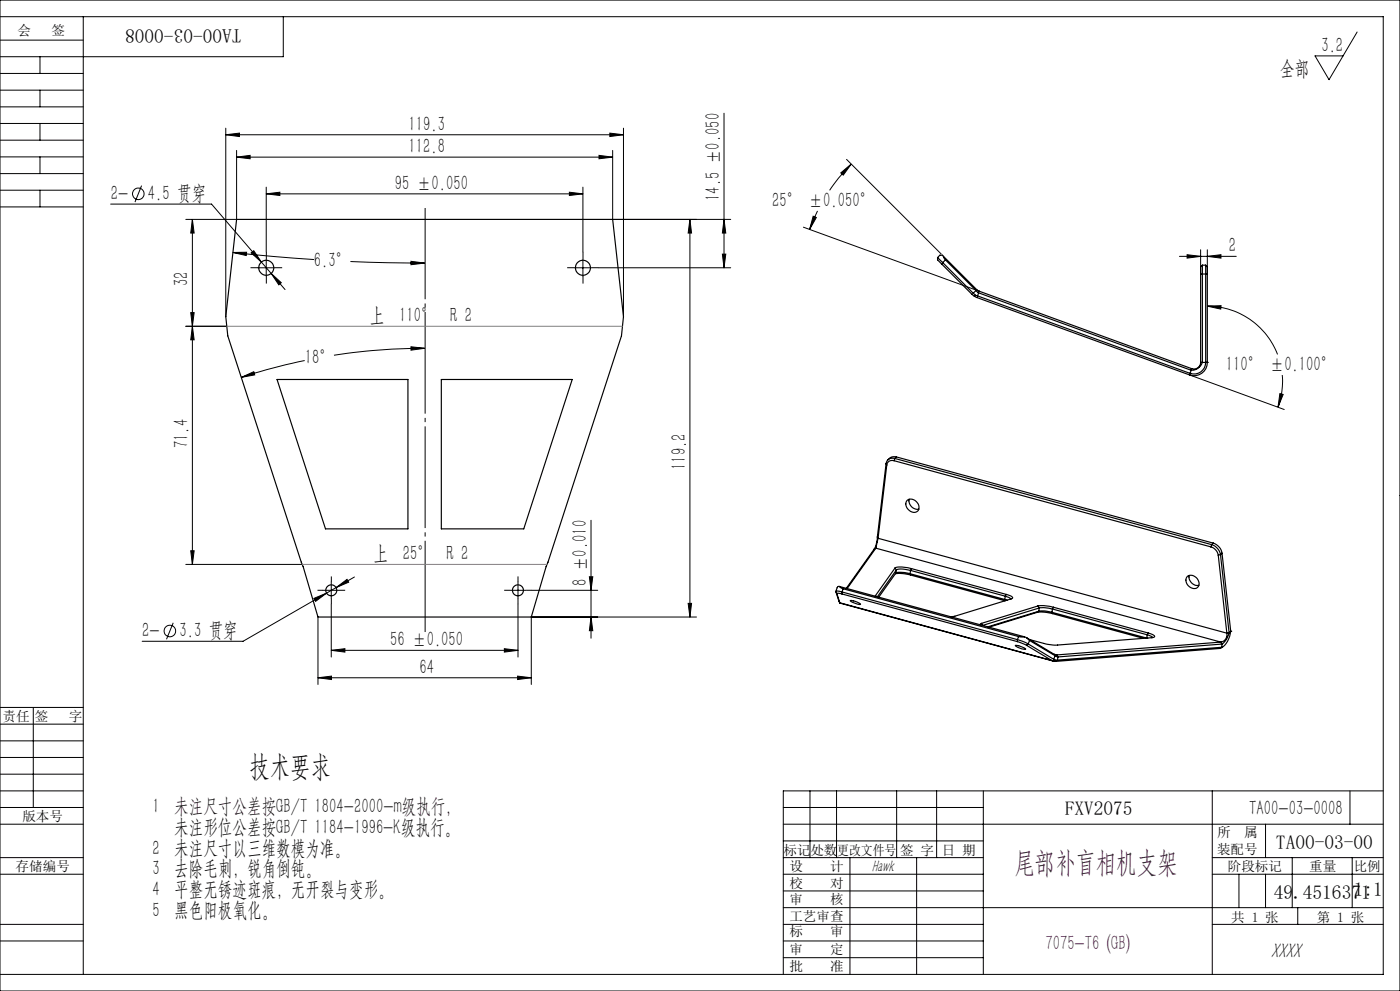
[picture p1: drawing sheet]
<svg xmlns="http://www.w3.org/2000/svg" width="420mm" height="297mm" viewBox="0 0 420 297" stroke-linecap="round" stroke-linejoin="round" font-family="sans-serif">
<g fill="none" stroke="#000" stroke-width=".35">
<path d="M71 65.8h112.8l3.2 29.1-.6 5.7-22.6 69.2-4.4 15.1h-64l-4.5-15.1-22.6-69.2-.6-5.7zM281.3 77.2l1.5 1.5M281.3 77.2v.7l1.2 1.3M282.5 79.2l9.8 9.6M282.8 78.7l9.2 9.2M282.8 78.7l-.3 .5M283 76.8l.6 1.1M283 76.8l-.3-.3h-.7l-.7 .7M283 76.8l10 10M283.6 77.9l9.2 9.2M283.6 77.9l-.8 .8M360.7 79.5v2.6"/>
<path d="M360.7 79.5a2.19 2.19 0 0 0-.5 2.2v.5M360.7 79.5h1M361.7 79.5v2.6M361.7 79.5a2.29 2.29 0 0 1 .5 2.2v.5M292 87.9l.7 .6M292.3 88.8l64.6 23.6M292.7 88.5l-.4 .3M292.7 88.5l.6 .2M292.8 87.1l.7 .6M292.8 87.1l-.8 .8M293 86.8l.8 .5M293 86.8l-.3 .2"/>
<path d="M293.3 88.7l63.7 23.2M293.5 87.7l.1 .1M293.6 87.8l-.3 .9M293.6 87.8l63.6 23.1M293.8 87.3l-.3 .4M293.8 87.3l63.7 23.2M360.2 82.2v26.4M360.7 82.1v26.5M360.7 82.1h1M360.7 82.1l-.5 .1M361.7 82.1v26.5M361.7 82.1l.5 .1"/>
<path d="M362.2 82.2v26.4M83.1 113.7h39.3v44.8h-24.8zM132.4 113.7h39.3l-14.6 44.8h-24.7zM357 111.9h.1M357 111.9l-.1 .5M357.2 110.9h.2M357.4 110.9l-.4 1M357.5 110.5l-.3 .4M359.9 109.9a2.98 2.98 0 0 1-2.5 1M359.9 109.7a1.98 1.98 0 0 1-2.4 .8M359.9 109.7v.2M360.2 108.6l-.3 1.1"/>
<path d="M360.7 108.6l-.8 1.3M360.7 108.5l-.5 .1M360.7 108.6h1.5M361.7 108.6h.1M361.7 108.6a3.5 3.5 0 0 1-4.7 3.3M362.2 108.6a4 4 0 0 1-5.3 3.8M362.2 108.6h.1M265.8 139l.2 .4M265.8 139l-2.6 21.9M266 139.4l-2.6 21.9M268.2 138.1a1.59 1.59 0 0 0-2.2 1.3M268.2 138.1l95.1 25.8"/>
<path d="M268.5 137.4a1.95 1.95 0 0 0-2.7 1.6M268.5 137.4l-.3 .7M268.5 137.4l95 25.8M268.9 136.9h-1.4l-1.2 .9M268.9 136.9l-.4 .5M268.9 136.9l95.1 25.9M272.1 150a2.39 2.39 0 0 1 2.8 .3 2.39 2.39 0 0 1 .5 2.7 2.36 2.36 0 0 1-2.6 .1 2.36 2.36 0 0 1-1-2.5zM272.7 149.6a2.61 2.61 0 0 0 3 3M250.8 177.3a1.7 1.7 0 0 1 1.8 .1M250.8 177.3l.3 .6M250.8 177.3l.8 2.8M251.1 177.9l.6-.1 .9 .2"/>
<path d="M251.1 177.9l.9 2.8M251.8 175.8l1.1 .7M251.8 175.8l-.6 .2-.4 1.2M251.8 175.8l55.5 15M252.6 178l52.6 14.3M252.6 177.4l52.6 14.3M252.6 177.4v.6M252.9 176.5l52.7 14.3M252.9 176.5l-.3 .9M255.1 180l1.4 .2 1.7 .8a4.2 4.2 0 0 1-3.1-1zM262.2 164.7l-8.3 11.6M262.6 178.5v.2"/>
<path d="M262.6 178.5l.3 .2M262.7 164.3l-8.6 12.1M262.7 164.3l103.6 28.1M262.7 164.3l-.5 .4M263 162.5l-.3 1.3-.5 .9M263.1 162.4l-.4 1.9M263.1 162.4l-.1 .1M263.2 161l-.2 1.5M263.2 160.9l.2 .4M263.2 160.9v.1M263.4 161.3l-.3 1.1M263.4 161.3l104.7 28.5"/>
<path d="M268.5 170.2a7.4 7.4 0 0 1 5 .2M268.5 170.2l-5.9 8.3M268.5 170.2l.4 .6M268.6 171.9h2.2l2.4 .4M268.7 171.8a7 7 0 0 1 4.3 .1M268.7 171.8l-5.1 7.2M268.9 170.8a6.4 6.4 0 0 1 4.3 .2M268.9 170.8l-5.7 8.1M268.9 170.8l-.2 1M273 171.9l28.4 7.8M273 171.9l.2 .4M273.2 171l-.2 .9"/>
<path d="M273.2 171l28.4 7.7M273.2 172.3l28.3 7.8M273.5 170.4l28.4 7.7M273.5 170.4l-.3 .6M301.4 179.7l.7 .2M301.4 179.7l.2 .3M301.6 178.7l1.6 .8M301.6 178.7l-.2 1M301.9 178.1l1.3 .5 .6 .6-17.3 5.5-1.4 .1M301.9 178.1l-.3 .6M356.2 172.8a2.3 2.3 0 0 1 2.8 .4 2.3 2.3 0 0 1 .2 2.9 2.37 2.37 0 0 1-2.7-.6 2.37 2.37 0 0 1-.3-2.7zM356.8 172.5a2.57 2.57 0 0 0 2.9 2.9"/>
<path d="M363.3 163.9a3.2 3.2 0 0 1 2.2 2.5M363.5 163.2a3.9 3.9 0 0 1 2.6 3M363.5 163.2l-.2 .7M364 162.8a3.9 3.9 0 0 1 2.6 3M364 162.8l-.5 .4M365.5 166.4l2.6 23.4M366.1 166.2l-.6 .2M366.1 166.2l2.6 23.4M366.6 165.8l-.5 .4M366.6 165.8l2.6 23.4M251.6 180.1l.4 .6M251.6 180.1h.1"/>
<path d="M251.7 180.1l.3 .6M252 180.7l64.1 17.5M252 180.7l63.5 17.2M294.4 186.8l-.3 .5M294.4 186.8l.4 .6M304.6 193.4l1 .1 2.1 1a3.9 3.9 0 0 1-3.1-1.1zM305.2 192.3l2.7 1.1M305.2 191.7l3.3 1.3M305.2 191.7v.6M305.6 190.8h1.7M305.6 190.8l-.4 .9M307.3 190.8l.7 .3"/>
<path d="M307.9 193.4l7.6 4.5M308 191.1l.9 .8M308 191.1l8.3 5M308.5 193l7.6 4.6M308.5 193l-.6 .4M308.9 191.9l7.6 4.6M308.9 191.9l-.4 1.1M311.1 183.5h2.3l2.3 .4M311.1 183.5l-14.4 4.5M311.4 181.6l1.7-.1 3 .5M311.4 181.6l-17 5.2M311.4 181.6l.4 .6"/>
<path d="M311.6 183.2a8.2 8.2 0 0 1 4 .3M311.6 183.2l-15.2 4.7M311.6 183.2l-.5 .3M311.8 182.2l1.7-.1 2.2 .4M311.8 182.2l-17 5.2M311.8 182.2l-.2 1M315.5 197.9l.7 .3M315.6 183.5l28.4 7.7M315.6 183.5l.1 .4M315.7 182.5l28.5 7.7M315.7 182.5l-.1 1M315.7 183.9l27.3 7.4"/>
<path d="M316.1 182l28.4 7.7M316.1 182l-.4 .5M316.1 197.6l.7 .3M316.3 196.1l.7 .2M316.3 196.1l.2 .4M316.5 196.5h.1M316.5 196.5l.8 .4M316.5 196.5l-.4 1.1M316.8 197.9l-.6 .3M317 196.3l.3 .6M317.2 197.8l-.4 .1M317.3 196.9h.1"/>
<path d="M317.4 196.9l-.2 .9M344 191.2h.1M344.2 190.2l1.2 .5 .4 .4M344.2 190.2l-.2 1M344.5 189.7l1.3 .5 .6 .6-1 .3-28.5 2.3-3.1-.4-4.9-1.3M344.5 189.7l-.3 .5M366 194.3l-49.8 3.9M366.3 192.4l-49.3 3.9M366.3 192.4l.2 .6M366.5 194h.1M366.5 194l-.5 .3M366.5 194l-49.3 3.8"/>
<path d="M366.5 193l-49.1 3.9M366.5 193h.1M366.6 193l-.1 1M366.7 193.9l-.7 .4M368 190.9a2.11 2.11 0 0 1-1.7 1.5M368 190.9l.2 .2M368.1 189.8l-.1 1.1M368.2 191.1l-.7 1.2-.9 .7M368.7 189.6l-.5 1.5M368.7 189.6l-.6 .2M368.7 189.6h.1M369.2 189.2h.1"/>
<path d="M369.2 189.2a5.9 5.9 0 0 1-2.7 4.8M369.2 189.2l-.5 .4"/>
<circle cx="79.9" cy="80.3" r="2.24"/>
<circle cx="174.9" cy="80.3" r="2.24"/>
<circle cx="99.4" cy="176.9" r="1.65"/>
<circle cx="155.4" cy="176.9" r="1.66"/>
</g>
<g fill="none" stroke="#000" stroke-width=".3">
<path d="M0 0h420v297h-420zM0 12h25M0 5h415v287h-415M12 17v5M25 5v287M85 5v12h-85M407.1 9.6l-8.4 14.3-4.2-7.1h8.4M0 22h25M0 27h25M0 32h25M0 37h25M12 27v5"/>
<path d="M12 37v5M67.7 38.4v56.5M183 39.9l4 .5-4 .5zM187 38.4v56.5M217.2 33.9v46.4M0 42h25M0 47h25M0 52h25M0 57h25M12 47v5M12 57v5M42.5 55.6l-2 5"/>
<path d="M67.7 40.4l4.1-.5v1zM67.7 40.4h119.3M71 47.1l4-.5v1zM71 45.1v20.7h-15.3M71 47.1h112.8M79.9 58.1l4.1-.5v1zM79.9 56.1v19.4M79.9 58.1h95M170.8 57.6l4.1 .5-4.1 .5zM174.9 56.1v19.4M179.7 46.6l4.1 .5-4.1 .5zM183.8 45.1v20.7h35.4"/>
<path d="M252.2 51.8l3.2-2.6-2.4 3.3zM254 47.8l28.4 28.3M255.4 49.2l-.8 .8a45.7 45.7 0 0 0-5.7 7M0 62h25M33.2 61.2h30.3l14.9 17.4M57.7 65.8v103.4M57.7 65.8l.5 4h-1zM69.8 75.7l4.2-.1-.1 1zM69.8 75.7l24.4 2.1M75.4 75.8l.7-.7 2.3 3.5zM78.4 78.6l3 3.3M79.9 77.7v5.1"/>
<path d="M105.1 78.4l22.3 .4M123.3 78.3l4.1 .5-4.1 .5zM174.9 77.7v5.1M207 65.8v119.1M207 65.8l.5 4h-1.1zM216.7 76.2h1l-.5 4.1zM217.2 65.8l.5 4h-1zM241 68.1l52.8 19.2M243.9 64.8l1 .4-2 3.6zM245.3 63.2l-2.4 5.6M353.8 76.8h17.1M356.1 76.3l4.1 .5-4.1 .6z"/>
<path d="M360.2 74.9v7.3M362.2 76.8l4.1-.5v1.1zM362.2 74.9v7.3M55.7 97.8h12.4M57.2 93.7h1l-.5 4.1zM57.7 97.8l.5 4h-1zM77.4 80.3h5M81.4 81.9l3 2.8-.8 .7zM81.4 81.9l4.1 4.9M172.4 80.3h5M179.6 80.3h39.6M362.2 91.8l4.1-.2-.1 1z"/>
<path d="M362.2 91.8a22.5 22.5 0 0 1 21.1 14.4M72.4 113.1l3.7-1.7 .3 1zM91.4 108.1l-11.5 2.7-7.5 2.3M123.3 103.9l4.1 .5-4.1 .5zM127.4 104.4l-9.8 .2-5.8 .5-11.6 1.4M356.8 112.4l28.5 10.3M384 118l1 .2-1.6 3.8zM384.7 112.4l.1 2.1-.2 2.8-1.2 4.7M177.3 155.9v35.4M55.7 169.2h35M57.2 165.1h1l-.5 4.1zM94.2 179.3l3.8-1.5-3.3 2.4z"/>
<path d="M96.9 176.9h5M98 177.8l-25.1 14.4h-30.2M99.4 174.4v5M100.8 176.1l3.3-2.5 .5 .9zM100.8 176.1l-2.8 1.7M106.3 172.9l-5.5 3.2M152.9 176.9h5M155.4 174.4v5M159.5 176.9h19.8M176.8 172.9h1l-.5 4zM52 186.7l-2 4.9M95.4 184.9v20.2"/>
<path d="M99.4 194.9l4.1-.5v1zM99.4 181.1v15.8M99.4 194.9h56M151.3 194.4l4.1 .5-4.1 .5zM155.4 181.1v15.8M177.3 184.9l.5 4.1h-1zM206.4 180.8h1.1l-.5 4.1zM209 184.9h-49.6v20.2M0 212h25M0 217h25M10 212v30M95.4 203.1l4-.5v1.1z"/>
<path d="M95.4 203.1h64M155.3 202.6l4.1 .5-4.1 .6zM0 227h25M0 222h25M0 237h25M0 232h25M243 237v20M251 237v20M269 237v20M281 237v20M295 237v55M363.7 237v55"/>
<path d="M405 237v10M415 237h-180v55M0 247h25M0 257h25M0 242h25M235 257h60M235 252h60M235 247h180M235 242h60M255 257v35M275 257v35M363.7 257h51.3"/>
<path d="M379.7 247v10M387.7 257v15M405.7 257v15M0 277h25M0 262h25M235 272h180M235 277h60M235 267h60M235 262h60M363.7 277h51.3M363.7 262h51.3M371.7 262v10"/>
<path d="M379.7 262v10M389.3 272v5M0 282h25M235 282h60M235 287h60"/>
<circle cx="41.5" cy="58.1" r="1.73"/>
<circle cx="51" cy="189.1" r="1.73"/>
</g>
<path d="M127.5 62.3v127.1" fill="none" stroke="#000" stroke-width=".3" stroke-dasharray="30.5 1.3 1.3 1.3" stroke-dashoffset="3.1" stroke-linecap="butt"/>
<g fill="none" stroke="#000" stroke-width=".3" stroke-dasharray="30.5 1.3 1.3 1.3" stroke-linecap="butt">
<path d="M79.9 77.7v-2.2M174.9 77.7v-2.2M77.4 80.2h-2.2M79.9 82.7v2.3M82.4 80.2h2.3M172.4 80.2h-2.2M174.9 82.7v2.3M177.4 80.2h2.3M96.9 176.9h-1.6M99.4 174.4v-1.6M99.4 179.4v1.7M101.9 176.9h1.7"/>
<path d="M152.9 176.9h-1.6M155.4 174.4v-1.6M155.4 179.4v1.7M157.9 176.9h1.7"/>
</g>
<path d="M68.1 97.8h118.6M90.7 169.2h73.4" fill="none" stroke="#808080" stroke-width=".3"/>
<g fill="#000">
<path d="M67.7 40.4l4.1-.5v1zM183 39.9l4 .5-4 .5z"/>
<path d="M79.9 58.1l4.1-.5v1zM170.8 57.6l4.1 .5-4.1 .5zM81.4 81.9l2.2 3.5 .8-.7zM75.4 75.8l3 2.8-2.3-3.5zM99.4 194.9l4.1-.5v1zM151.3 194.4l4.1 .5-4.1 .5zM100.8 176.1l3.8-1.6-.5-.9zM94.2 179.3l.5 .9 3.3-2.4zM123.3 103.9l4.1 .5-4.1 .5zM72.4 113.1l3.7-1.7 .3 1zM69.8 75.7l4.2-.1-.1 1zM123.3 78.3l4.1 .5-4.1 .5z"/>
<path d="M252.2 51.8l3.2-2.6-2.4 3.3zM243.9 64.8l1 .4-2 3.6zM384 118l1 .2-1.6 3.8zM362.2 91.8l4.1-.2-.1 1z"/>
<path d="M207 65.8l.5 4h-1.1zM206.4 180.8h1.1l-.5 4.1zM176.8 172.9h1l-.5 4zM177.3 184.9l.5 4.1h-1zM57.7 97.8l.5 4h-1zM57.2 165.1h1l-.5 4.1z"/>
<path d="M356.1 76.3l4.1 .5-4.1 .6zM362.2 76.8l4.1-.5v1.1z"/>
<path d="M57.2 93.7h1l-.5 4.1zM57.7 65.8l.5 4h-1z"/>
<path d="M216.7 76.2h1l-.5 4.1zM217.2 65.8l.5 4h-1z"/>
<path d="M155.3 202.6l4.1 .5-4.1 .6zM95.4 203.1l4-.5v1.1zM179.7 46.6l4.1 .5-4.1 .5zM71 47.1l4-.5v1z"/>
</g>
<text font-size="8.8" x="74.8" y="232.4">技术要求</text>
<text font-size="8.8" fill="#400040" x="304.3" y="261.2">尾部补盲相机支架</text>
<text font-size="6.5" x="381.2" y="287.1">XXXX</text>
<g font-size="6.3">
<text x="396.4" y="15.5">3.2</text>
<text x="384" y="22.6">全部</text>
<text x="122.6" y="39.1">119.3</text>
<text x="122.6" y="45.8">112.8</text>
<text x="33.2" y="59.9">2-</text>
<text x="44.4" y="59.9">4.5 贯穿</text>
<text x="118.5" y="56.8">95 ±0.050</text>
<text x="216" y="60.2" transform="rotate(-90 216 60.2)">14.5 ±0.050</text>
<text x="231.6" y="62">25° ±0.050°</text>
<text x="368.7" y="75.6">2</text>
<text x="94.2" y="79.9">6.3°</text>
<text x="56.5" y="85.8" transform="rotate(-90 56.5 85.8)">32</text>
<text x="111" y="96.5">上 110° R 2</text>
<text x="91.4" y="109">18°</text>
<text x="367.8" y="111.1">110° ±0.100°</text>
<text x="56.5" y="134.3" transform="rotate(-90 56.5 134.3)">71.4</text>
<text x="205.7" y="140.9" transform="rotate(-90 205.7 140.9)">119.2</text>
<text x="112.1" y="167.9">上 25° R 2</text>
<text x="176.1" y="175.6" transform="rotate(-90 176.1 175.6)">8 ±0.010</text>
<text x="42.7" y="191">2-</text>
<text x="53.8" y="191">3.3 贯穿</text>
<text x="117.1" y="193.7">56 ±0.050</text>
<text x="125.8" y="201.9">64</text>
<text x="45.7" y="243.7">1 未注尺寸公差按GB/T 1804-2000-m级执行，</text>
<text x="374.8" y="244.2">TA00-03-0008</text>
<text x="52.3" y="249.9">未注形位公差按GB/T 1184-1996-K级执行。</text>
<text x="45.7" y="256.1">2 未注尺寸以三维数模为准。</text>
<text x="45.7" y="262.3">3 去除毛刺，锐角倒钝。</text>
<text x="45.7" y="268.5">4 平整无锈迹斑痕，无开裂与变形。</text>
<text x="45.7" y="274.8">5 黑色阳极氧化。</text>
</g>
<text font-size="6.3" fill="#400040" x="313.6" y="284.8">7075-T6 (GB)</text>
<g font-size="5.8">
<text x="72.5" y="8.5" transform="rotate(-180 72.5 8.5)">TA00-03-0008</text>
<text x="319.4" y="244.2">FXV2075</text>
<text x="382.8" y="254.4">TA00-03-00</text>
<text x="382.1" y="269.4">49.4516371</text>
<text x="406.1" y="268.4">1:1</text>
</g>
<text font-size="5.1" x="261.4" y="261.3">Hawk</text>
<g font-size="4.1">
<text x="5.3" y="10.6">会</text>
<text x="15.4" y="10.6">签</text>
<text x=".8" y="216.1">责任</text>
<text x="10.4" y="216.1">签</text>
<text x="20.6" y="216.1">字</text>
<text x="6.7" y="246.1">版本号</text>
<text x="365.1" y="251">所</text>
<text x="373.3" y="251">属</text>
<text x="235.1" y="256.1">标记</text>
<text x="243.1" y="256.1">处数</text>
<text x="251.2" y="256.1">更改文件号</text>
<text x="270" y="256.1">签 字</text>
<text x="282.6" y="256.1">日 期</text>
<text x="365.1" y="256">装配号</text>
<text x="4.7" y="261.1">存储编号</text>
<text x="236.8" y="260.9">设</text>
<text x="249" y="260.9">计</text>
<text x="368.4" y="260.9">阶段标记</text>
<text x="392.7" y="260.9">重量</text>
<text x="406.1" y="260.9">比例</text>
<text x="236.8" y="266.1">校</text>
<text x="249" y="266.1">对</text>
<text x="236.8" y="270.9">审</text>
<text x="249" y="270.9">核</text>
<text x="236.8" y="276.1">工艺审查</text>
<text x="236.8" y="280.7">标</text>
<text x="249" y="280.7">审</text>
<text x="369.4" y="276.4">共 1 张</text>
<text x="395" y="276.4">第 1 张</text>
<text x="236.8" y="286">审</text>
<text x="249" y="286">定</text>
<text x="236.8" y="291">批</text>
<text x="249" y="291">准</text>
</g>
</svg>
